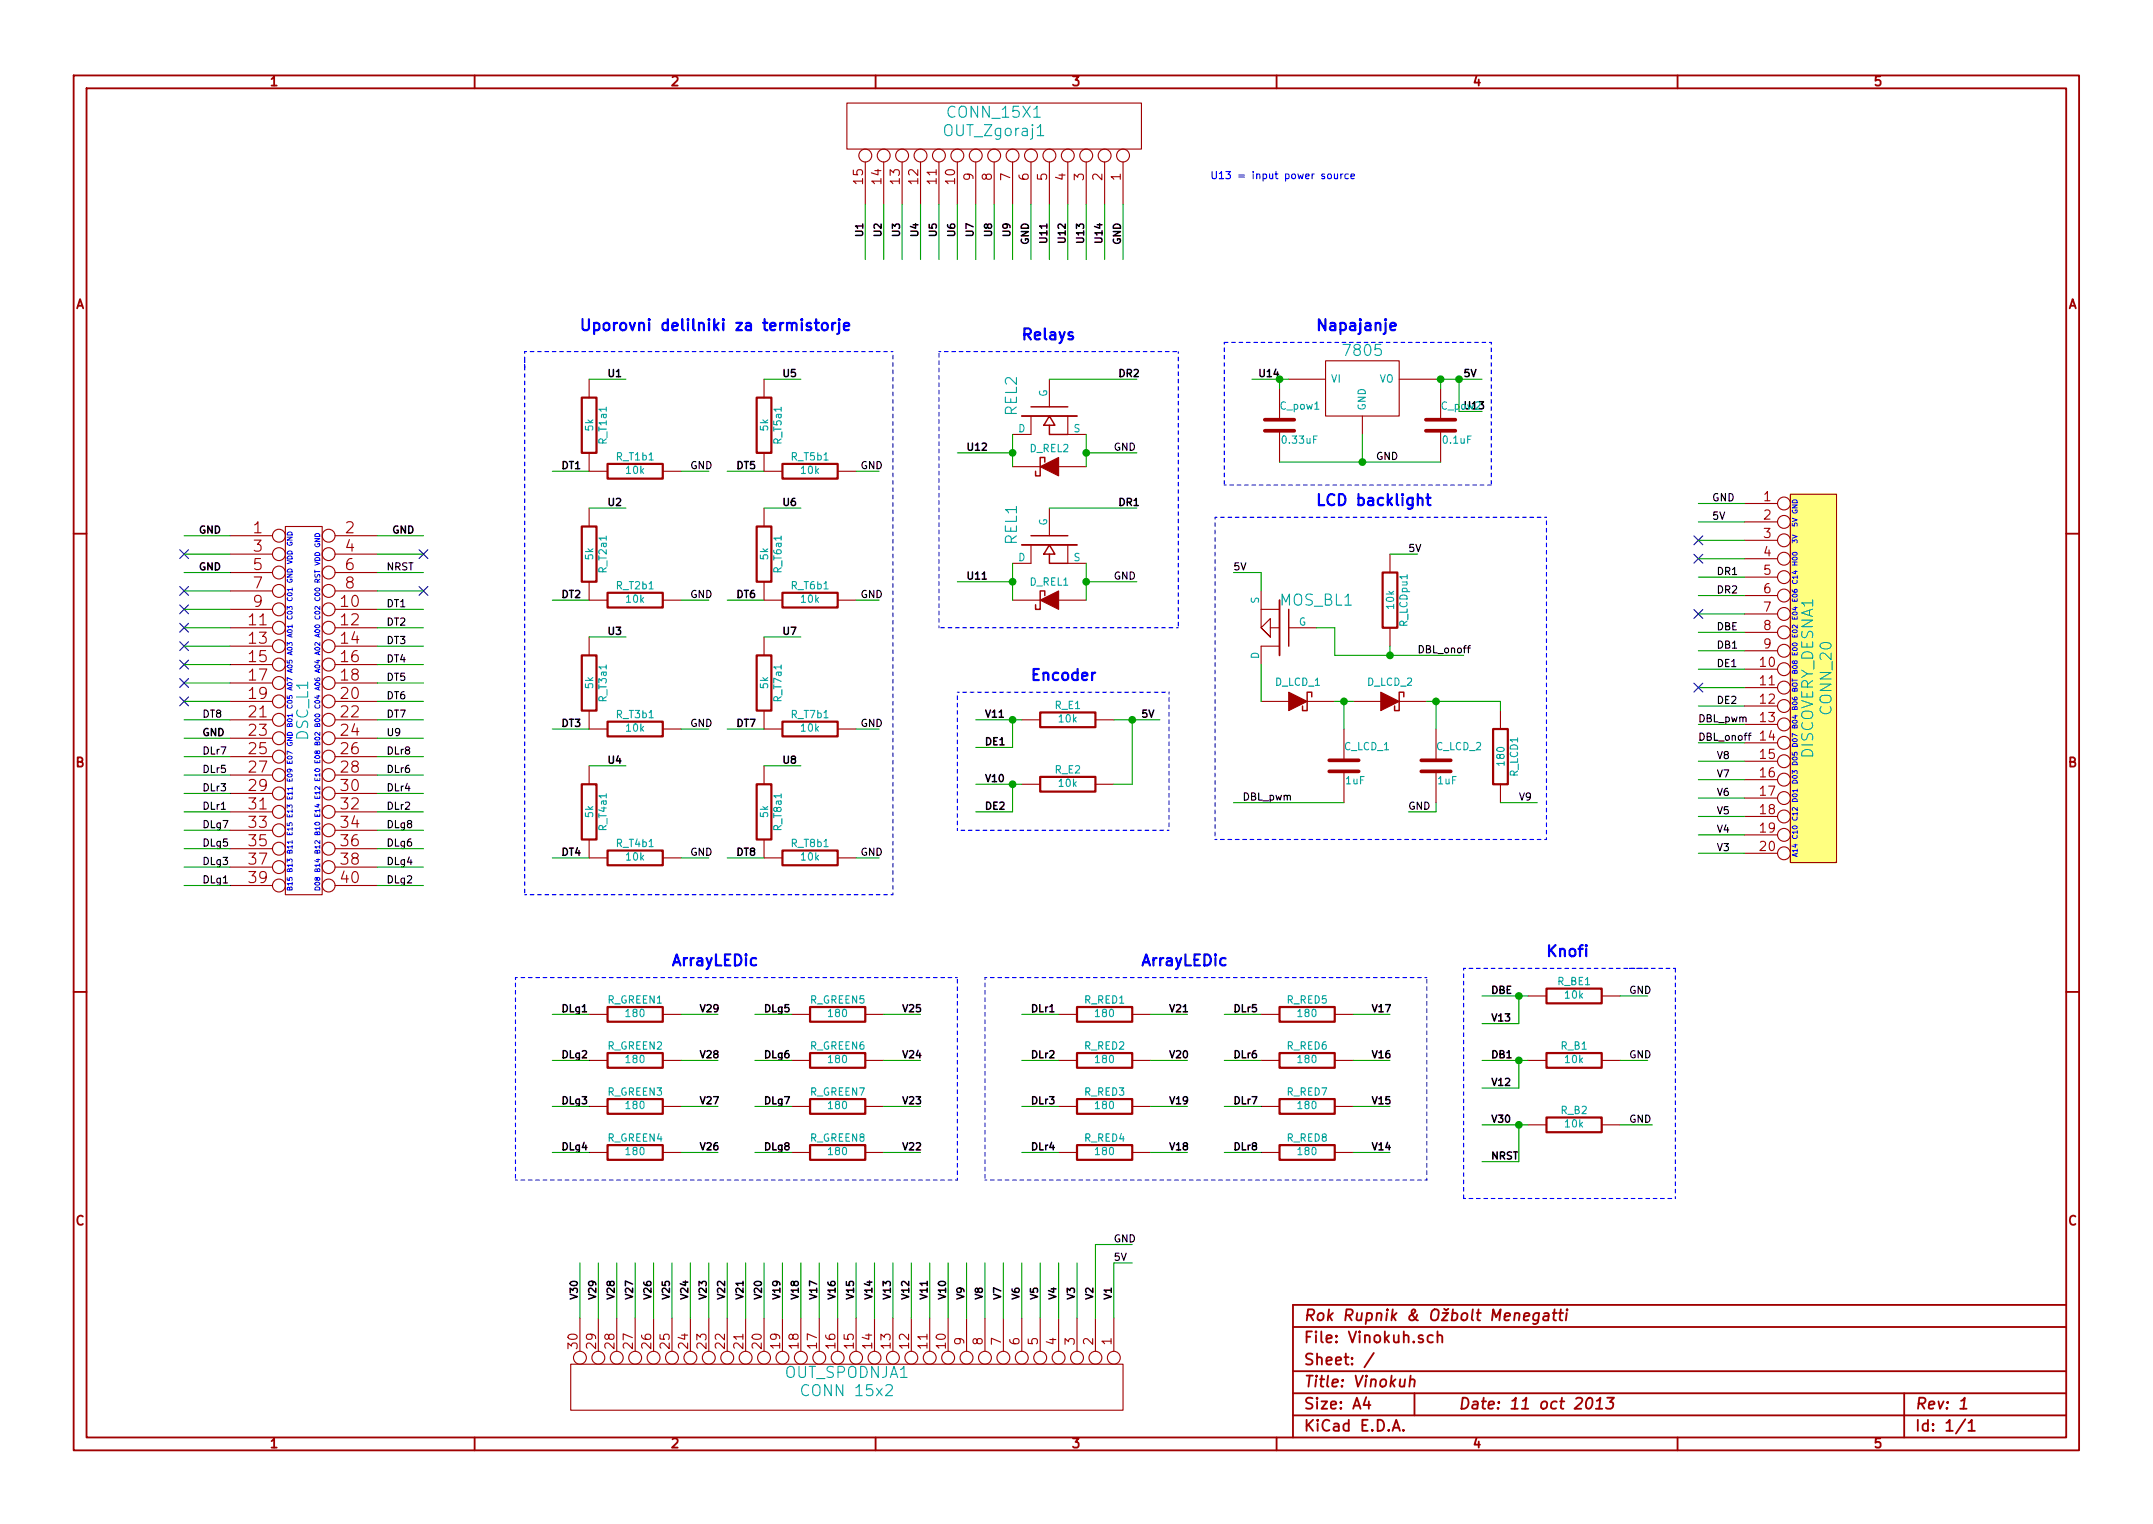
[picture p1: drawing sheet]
<svg xmlns="http://www.w3.org/2000/svg" width="297mm" height="210mm" viewBox="0 0 297 210" stroke-linecap="round" stroke-linejoin="round" font-family="sans-serif">
<g fill="none" stroke="#a00000" stroke-width=".25">
<path d="M10.2 10.4h276.6v189.7h-276.6zM11.9 12.2h273.2v186.1h-273.2zM65.5 10.4v1.8M120.8 10.4v1.8M176.1 10.4v1.8M231.4 10.4v1.8M141 57.4h7.6M10.2 73.6h1.7M141 75.2h7.6M285.1 73.6h1.7M176.5 82.8v7.6M10.2 136.8h1.7"/>
<path d="M285.1 136.8h1.7M65.5 198.3v1.8M120.8 198.3v1.8M176.1 198.3v1.8M178.4 183.1h106.7M178.4 189.2h106.7M178.4 195.3h106.7M178.4 192.2h106.7M188.5 192.8l-.4 1h1M188.8 193.3v1.1M189.5 186.7l-1.3 1.9M192.1 197.4l.5-1.5 .5 1.5"/>
<path d="M192.3 197h.7M193.2 190.3l-.1 .9a.45 .45 0 0 0 .6 0M193.6 197.3h.1l-.1 .1-.1-.1h.1v.1M193.9 190.3l-.2 1M194.5 190.4a.38 .38 0 0 1 .7 .1l-.1 .8M194.6 189.8l-.2 1.5M195.1 192.2v3.1M197.7 184.3a.48 .48 0 0 0-.7 0v.6a.48 .48 0 0 0 .7 .2M198.3 184.3a.38 .38 0 0 1 .7 .1v.8M198.3 183.7v1.5M209 181.3a.38 .38 0 0 1 .7 .1l-.2 .8M210.2 181.7l.8-.2-.1-.3-.1-.1-.4 .1-.2 .8 .2 .2 .4-.1"/>
<path d="M212.3 181.2a.51 .51 0 0 0-.7 .3v.5a.53 .53 0 0 0 .6 .1M212.3 181.1l-.1 1.3a.48 .48 0 0 1-.7 .2M213 181.2l.2-.1 .4 .1 .1 .2-.1 .8M213.7 181.5l-.5 .1a.35 .35 0 0 0-.3 .5l.2 .1 .5-.1M214.2 181.1h.6M214.5 180.6l-.2 1.4 .1 .1 .3 .1M215.1 181.1h.6M215.3 180.6l-.1 1.4v.1l.3 .1M216.2 181.1l-.2 1.1M216.2 180.6l-.1 .1 .1 .1 .1-.1-.1-.1v.2M219.1 192.9a.34 .34 0 0 1 .6 .2 .87 .87 0 0 1-.6 1.3l-.2-.1a1.13 1.13 0 0 1 .2-1.4zM220.2 194.4h.9"/>
<path d="M220.3 193.3l.5-.5-.2 1.6M221.7 192.8h1l-.6 .6a.38 .38 0 0 1 .5 .3l-.1 .4-.3 .3h-.4l-.2-.2M231.4 198.3v1.8M262.7 192.2v6.1M270.4 194.4h.9M270.6 193.3l.5-.5-.2 1.6M271.1 195.8l-1.3 2M271.6 196.3l.4-.4v1.5M271.6 197.4h.9M285.1 180h-106.7v18.3"/>
</g>
<g fill="none" stroke="#a00000" stroke-width=".3">
<path d="M80.3 54.9h2v7.6h-2zM104.4 54.9h2v7.6h-2zM80.3 72.6h2v7.7h-2zM83.8 64h7.6v2h-7.6zM104.4 72.6h2v7.7h-2zM107.9 64h7.7v2h-7.7zM190.8 79h2v7.6h-2zM80.3 90.4h2v7.6h-2zM83.8 81.8h7.6v2h-7.6zM83.8 99.6h7.6v2h-7.6zM104.4 90.4h2v7.6h-2zM107.9 81.8h7.7v2h-7.7z"/>
<path d="M107.9 99.6h7.7v2h-7.7zM143.5 98.3h7.6v2h-7.6zM80.3 108.2h2v7.6h-2zM83.8 117.3h7.6v2.1h-7.6zM104.4 108.2h2v7.6h-2zM107.9 117.3h7.7v2.1h-7.7zM143.5 107.2h7.6v2h-7.6zM206 100.6h2v7.6h-2zM83.8 138.9h7.6v2.1h-7.6zM111.8 138.9h7.6v2.1h-7.6zM148.6 138.9h7.6v2.1h-7.6zM176.5 138.9h7.6v2.1h-7.6z"/>
<path d="M213.4 136.4h7.6v2h-7.6zM83.8 158h7.6v2h-7.6zM83.8 151.6h7.6v2.1h-7.6zM83.8 145.3h7.6v2h-7.6zM111.8 158h7.6v2h-7.6zM111.8 145.3h7.6v2h-7.6zM111.8 151.6h7.6v2.1h-7.6zM148.6 158h7.6v2h-7.6zM148.6 151.6h7.6v2.1h-7.6zM148.6 145.3h7.6v2h-7.6zM176.5 158h7.6v2h-7.6zM176.5 145.3h7.6v2h-7.6z"/>
<path d="M176.5 151.6h7.6v2.1h-7.6zM213.4 145.3h7.6v2h-7.6zM213.4 154.2h7.6v2h-7.6z"/>
</g>
<g fill="none" stroke="#a00000" stroke-width=".15">
<path d="M116.8 14.2h40.7v6.4h-40.7zM119.4 22.3v5.9M121.9 22.3v5.9M124.5 22.3v5.9M127 22.3v5.9M129.5 22.3v5.9M132.1 22.3v5.9M134.6 22.3v5.9M137.2 22.3v5.9M139.7 22.3v5.9M142.2 22.3v5.9M144.8 22.3v5.9"/>
<path d="M147.3 22.3v5.9M149.9 22.3v5.9M152.4 22.3v5.9M154.9 22.3v5.9M81.3 52.3v2.6M105.4 52.3v2.6M142.2 57.4v2.5h-2.5M144.8 52.3v3.8M147.3 57.4v2.5h2.6M176.5 53.6v4.3M176.5 59.4v4.3M177.8 52.3h5.1"/>
<path d="M182.9 49.8h10.1v7.6h-10.1zM188 57.4v2.5M193 52.3h5.1M198.8 53.6v4.3M198.8 59.4v4.3M31.7 73.9h5.9M31.7 76.4h5.9M31.7 79h5.9M39.4 72.6h5v50.8h-5zM46.2 73.9h5.9M46.2 76.4h5.9M46.2 79h5.9"/>
<path d="M81.3 62.5v2.5h2.5M81.3 70.1v2.5M91.4 65h2.6M105.4 62.5v2.5h2.5M105.4 70.1v2.5M115.6 65h2.5M139.7 64.4h3.8M142.2 75.2v2.5h-2.5M144.8 70.1v3.8M146 64.4h3.9M147.3 75.2v2.5h2.6M191.8 76.4v2.6"/>
<path d="M240.7 69.5h4.5M240.7 72h4.5M240.7 74.5h4.5M240.7 77.1h4.5M240.7 79.6h4.5M247 68.2h6.4v50.8h-6.4zM31.7 81.5h5.9M31.7 84.1h5.9M31.7 96.8h5.9M31.7 86.6h5.9M31.7 99.3h5.9M31.7 89.1h5.9"/>
<path d="M31.7 91.7h5.9M31.7 94.2h5.9M46.2 81.5h5.9M46.2 84.1h5.9M46.2 96.8h5.9M46.2 86.6h5.9M46.2 99.3h5.9M46.2 89.1h5.9M46.2 91.7h5.9M46.2 94.2h5.9M81.3 80.3v2.5h2.5M81.3 87.9v2.5"/>
<path d="M81.3 98v2.6h2.5M91.4 82.8h2.6M105.4 80.3v2.5h2.5M105.4 98v2.6h2.5M105.4 87.9v2.5M115.6 82.8h2.5M139.7 82.8h3.8M141 99.3h2.5M146 82.8h3.9M151.1 99.3h2.6M174 84.1v2.5l1.3 1.3-1.3-1.3 1.3-1.3v2.6M174 84.1h2.5"/>
<path d="M174 96.8h3.8M174 81.5v2.6M175.3 86.6h1.2M176.5 89.1h-2.5v2.6M177.8 86.6h3.8M180.3 96.8h3.8M186.7 96.8h3.8M191.8 86.6v2.5M193 96.8h3.8M207 98v2.6M240.7 82.2h4.5M240.7 84.7h4.5"/>
<path d="M240.7 87.2h4.5M240.7 89.8h4.5M240.7 92.3h4.5M240.7 94.9h4.5M240.7 97.4h4.5M240.7 99.9h4.5M31.7 109.5h5.9M31.7 112h5.9M31.7 101.8h5.9M31.7 114.5h5.9M31.7 104.4h5.9M31.7 117.1h5.9"/>
<path d="M31.7 106.9h5.9M31.7 119.6h5.9M46.2 109.5h5.9M46.2 112h5.9M46.2 101.8h5.9M46.2 114.5h5.9M46.2 104.4h5.9M46.2 117.1h5.9M46.2 106.9h5.9M46.2 119.6h5.9M81.3 105.7v2.5M81.3 115.8v2.6h2.5"/>
<path d="M91.4 100.6h2.6M91.4 118.4h2.6M105.4 115.8v2.6h2.5M105.4 105.7v2.5M115.6 100.6h2.5M115.6 118.4h2.5M141 108.2h2.5M151.1 108.2h2.6M185.4 100.6v4.3M185.4 106.4v4.3M198.1 100.6v4.3M198.1 106.4v4.3"/>
<path d="M207 108.2v2.5M240.7 117.7h4.5M240.7 102.5h4.5M240.7 105h4.5M240.7 107.6h4.5M240.7 110.1h4.5M240.7 112.6h4.5M240.7 115.2h4.5M31.7 122.2h5.9M46.2 122.2h5.9M81.3 139.9h2.5M91.4 139.9h2.6"/>
<path d="M109.2 139.9h2.6M119.4 139.9h2.5M146 139.9h2.6M156.2 139.9h2.5M174 139.9h2.5M184.1 139.9h2.6M210.8 137.4h2.6M221 137.4h2.5M81.3 159h2.5M81.3 152.6h2.5M81.3 146.3h2.5M91.4 159h2.6"/>
<path d="M91.4 152.6h2.6M91.4 146.3h2.6M109.2 159h2.6M109.2 152.6h2.6M109.2 146.3h2.6M119.4 159h2.5M119.4 152.6h2.5M119.4 146.3h2.5M146 159h2.6M146 152.6h2.6M146 146.3h2.6M156.2 159h2.5"/>
<path d="M156.2 152.6h2.5M156.2 146.3h2.5M174 159h2.5M174 152.6h2.5M174 146.3h2.5M184.1 159h2.6M184.1 152.6h2.6M184.1 146.3h2.6M210.8 146.3h2.6M210.8 155.2h2.6M221 146.3h2.5M221 155.2h2.5"/>
<path d="M78.7 188.2h76.2v6.4h-76.2zM80 181.9v4.5M82.5 181.9v4.5M85.1 181.9v4.5M87.6 181.9v4.5M90.2 181.9v4.5M92.7 181.9v4.5M95.2 181.9v4.5M97.8 181.9v4.5M100.3 181.9v4.5M102.9 181.9v4.5M105.4 181.9v4.5"/>
<path d="M107.9 181.9v4.5M110.5 181.9v4.5M113 181.9v4.5M115.6 181.9v4.5M118.1 181.9v4.5M120.6 181.9v4.5M123.2 181.9v4.5M125.7 181.9v4.5M128.3 181.9v4.5M130.8 181.9v4.5M133.3 181.9v4.5M135.9 181.9v4.5"/>
<path d="M138.4 181.9v4.5M141 181.9v4.5M143.5 181.9v4.5M146 181.9v4.5M148.6 181.9v4.5M151.1 181.9v4.5M153.7 181.9v4.5"/>
<circle cx="119.4" cy="21.5" r=".89"/>
<circle cx="121.9" cy="21.5" r=".89"/>
<circle cx="124.5" cy="21.5" r=".89"/>
<circle cx="127" cy="21.5" r=".89"/>
<circle cx="129.5" cy="21.5" r=".89"/>
<circle cx="132.1" cy="21.5" r=".89"/>
<circle cx="134.6" cy="21.5" r=".89"/>
<circle cx="137.2" cy="21.5" r=".89"/>
<circle cx="139.7" cy="21.5" r=".89"/>
<circle cx="142.2" cy="21.5" r=".89"/>
<circle cx="144.8" cy="21.5" r=".89"/>
<circle cx="147.3" cy="21.5" r=".89"/>
<circle cx="149.9" cy="21.5" r=".89"/>
<circle cx="152.4" cy="21.5" r=".89"/>
<circle cx="154.9" cy="21.5" r=".89"/>
<circle cx="38.5" cy="79" r=".89"/>
<circle cx="38.5" cy="73.9" r=".89"/>
<circle cx="38.5" cy="76.4" r=".89"/>
<circle cx="45.3" cy="79" r=".89"/>
<circle cx="45.3" cy="73.9" r=".89"/>
<circle cx="45.3" cy="76.4" r=".89"/>
<circle cx="246.1" cy="72" r=".89"/>
<circle cx="246.1" cy="77.1" r=".89"/>
<circle cx="246.1" cy="79.6" r=".89"/>
<circle cx="246.1" cy="69.5" r=".89"/>
<circle cx="246.1" cy="74.5" r=".89"/>
<circle cx="38.5" cy="81.5" r=".89"/>
<circle cx="38.5" cy="84.1" r=".89"/>
<circle cx="38.5" cy="96.8" r=".89"/>
<circle cx="38.5" cy="86.6" r=".89"/>
<circle cx="38.5" cy="89.1" r=".89"/>
<circle cx="38.5" cy="94.2" r=".89"/>
<circle cx="38.5" cy="91.7" r=".89"/>
<circle cx="38.5" cy="99.3" r=".89"/>
<circle cx="45.3" cy="99.3" r=".89"/>
<circle cx="45.3" cy="94.2" r=".89"/>
<circle cx="45.3" cy="81.5" r=".89"/>
<circle cx="45.3" cy="91.7" r=".89"/>
<circle cx="45.3" cy="86.6" r=".89"/>
<circle cx="45.3" cy="89.1" r=".89"/>
<circle cx="45.3" cy="84.1" r=".89"/>
<circle cx="45.3" cy="96.8" r=".89"/>
<circle cx="246.1" cy="84.7" r=".89"/>
<circle cx="246.1" cy="89.8" r=".89"/>
<circle cx="246.1" cy="92.3" r=".89"/>
<circle cx="246.1" cy="99.9" r=".89"/>
<circle cx="246.1" cy="94.9" r=".89"/>
<circle cx="246.1" cy="97.4" r=".89"/>
<circle cx="246.1" cy="87.2" r=".89"/>
<circle cx="246.1" cy="82.2" r=".89"/>
<circle cx="38.5" cy="117.1" r=".89"/>
<circle cx="38.5" cy="109.5" r=".89"/>
<circle cx="38.5" cy="112" r=".89"/>
<circle cx="38.5" cy="101.8" r=".89"/>
<circle cx="38.5" cy="104.4" r=".89"/>
<circle cx="38.5" cy="106.9" r=".89"/>
<circle cx="38.5" cy="114.5" r=".89"/>
<circle cx="38.5" cy="119.6" r=".89"/>
<circle cx="45.3" cy="106.9" r=".89"/>
<circle cx="45.3" cy="109.5" r=".89"/>
<circle cx="45.3" cy="117.1" r=".89"/>
<circle cx="45.3" cy="104.4" r=".89"/>
<circle cx="45.3" cy="112" r=".89"/>
<circle cx="45.3" cy="114.5" r=".89"/>
<circle cx="45.3" cy="119.6" r=".89"/>
<circle cx="45.3" cy="101.8" r=".89"/>
<circle cx="246.1" cy="107.6" r=".89"/>
<circle cx="246.1" cy="117.7" r=".89"/>
<circle cx="246.1" cy="115.2" r=".89"/>
<circle cx="246.1" cy="105" r=".89"/>
<circle cx="246.1" cy="110.1" r=".89"/>
<circle cx="246.1" cy="102.5" r=".89"/>
<circle cx="246.1" cy="112.6" r=".89"/>
<circle cx="38.5" cy="122.2" r=".89"/>
<circle cx="45.3" cy="122.2" r=".89"/>
<circle cx="80" cy="187.3" r=".89"/>
<circle cx="82.5" cy="187.3" r=".89"/>
<circle cx="85.1" cy="187.3" r=".89"/>
<circle cx="87.6" cy="187.3" r=".89"/>
<circle cx="90.2" cy="187.3" r=".89"/>
<circle cx="92.7" cy="187.3" r=".89"/>
<circle cx="95.2" cy="187.3" r=".89"/>
<circle cx="97.8" cy="187.3" r=".89"/>
<circle cx="100.3" cy="187.3" r=".89"/>
<circle cx="102.9" cy="187.3" r=".89"/>
<circle cx="105.4" cy="187.3" r=".89"/>
<circle cx="107.9" cy="187.3" r=".89"/>
<circle cx="110.5" cy="187.3" r=".89"/>
<circle cx="113" cy="187.3" r=".89"/>
<circle cx="115.6" cy="187.3" r=".89"/>
<circle cx="118.1" cy="187.3" r=".89"/>
<circle cx="120.6" cy="187.3" r=".89"/>
<circle cx="123.2" cy="187.3" r=".89"/>
<circle cx="125.7" cy="187.3" r=".89"/>
<circle cx="128.3" cy="187.3" r=".89"/>
<circle cx="130.8" cy="187.3" r=".89"/>
<circle cx="133.3" cy="187.3" r=".89"/>
<circle cx="135.9" cy="187.3" r=".89"/>
<circle cx="138.4" cy="187.3" r=".89"/>
<circle cx="141" cy="187.3" r=".89"/>
<circle cx="143.5" cy="187.3" r=".89"/>
<circle cx="146" cy="187.3" r=".89"/>
<circle cx="148.6" cy="187.3" r=".89"/>
<circle cx="151.1" cy="187.3" r=".89"/>
<circle cx="153.7" cy="187.3" r=".89"/>
</g>
<g fill="#a00000" stroke="#a00000" stroke-width=".15">
<path d="M143.5 82.8l2.5-1.3v2.6z"/>
<path d="M143.5 64.4l2.5-1.3v2.6z"/>
<path d="M177.8 95.5l2.5 1.3-2.5 1.2z"/>
<path d="M190.5 95.5l2.5 1.3-2.5 1.2z"/>
</g>
<path d="M142.2 56.1h5.1M144.8 58.7v1.2h2.5M144.8 57.4l.7 1.3h-1.5zM142.2 73.9h5.1M144.1 63.7v-.6h-.6v2.6h-.6v-.7M144.8 76.4v1.3h2.5M144.8 75.2l.7 1.2h-1.5zM144.1 82.2v-.7h-.6v2.6h-.6v-.7M177.8 84.1v5M181 96.1v-.6h-.7v2.5h-.6v-.6M193.7 96.1v-.6h-.7v2.5h-.6v-.6" fill="none" stroke="#a00000" stroke-width=".2"/>
<path d="M112.4 44.5h.6M112.6 44v1.4l.1 .1 .3 .1M113.5 44.7a.42 .42 0 0 1 .4-.2 .42 .42 0 0 1 .3 .4v.4a.43 .43 0 0 1-.4 .3 .43 .43 0 0 1-.4-.3zM114.8 44.5v1.1M115.3 44.5l-.3 .1-.2 .3M115.8 44.5v1.4l-.3 .2M115.8 44l-.1 .1 .1 .1v-.1v-.1v.2M116.4 45.1l.8-.2-.1-.3-.4-.1-.3 .3 .1 .7 .2 .1 .4-.1M191.8 45.1l.8-.2-.1-.3-.5-.1-.2 .3 .1 .7 .1 .1 .5-.1M196.8 68.7h.6M197 68.2v1.3l.1 .1 .3 .1" fill="none" stroke="#00f" stroke-width=".3"/>
<g fill="none" stroke="#0000c0" stroke-width=".15">
<path d="M24.8 75.8l1.2 1.3M26 75.8l-1.2 1.3M57.8 75.8l1.2 1.3M59 75.8l-1.2 1.3M233.7 76.5l1.2 1.2M233.7 73.9l1.2 1.3M234.9 76.5l-1.2 1.2M234.9 73.9l-1.2 1.3M24.8 80.9l1.2 1.2M24.8 83.5l1.2 1.2M24.8 86l1.2 1.2M24.8 88.5l1.2 1.3"/>
<path d="M24.8 91.1l1.2 1.2M24.8 93.6l1.2 1.2M24.8 96.2l1.2 1.2M26 80.9l-1.2 1.2M26 83.5l-1.2 1.2M26 86l-1.2 1.2M26 88.5l-1.2 1.3M26 91.1l-1.2 1.2M26 93.6l-1.2 1.2M26 96.2l-1.2 1.2M57.8 80.9l1.2 1.2M59 80.9l-1.2 1.2"/>
<path d="M233.7 84.1l1.2 1.2M233.7 94.3l1.2 1.2M234.9 84.1l-1.2 1.2M234.9 94.3l-1.2 1.2"/>
</g>
<path d="M174.5 59.4h4.1M174.5 57.9h4.1M196.7 59.4h4.1M196.7 57.9h4.1M183.4 106.4h4.1M183.4 104.9h4.1M196.1 106.4h4.1M196.1 104.9h4.1" fill="none" stroke="#a00000" stroke-width=".51"/>
<g fill="none" stroke="#00f" stroke-width=".14">
<path d="M39.6 79.2h.7l-.7 .4h.7M39.6 77.3l.7 .2-.7 .3M39.6 74.1h.7l-.7 .4h.7M39.7 79.9a.31 .31 0 0 0 .3 .4 .31 .31 0 0 0 .3-.4h-.3v.1M39.7 78.6a.36 .36 0 0 1 .4-.1 .36 .36 0 0 1 .2 .4h-.7zM39.7 76.8a.36 .36 0 0 1 .4-.1 .36 .36 0 0 1 .2 .4h-.7zM39.7 76.1a.36 .36 0 0 1 .4-.1 .36 .36 0 0 1 .2 .4h-.7zM39.7 74.8a.31 .31 0 0 0 .3 .4 .31 .31 0 0 0 .3-.4h-.3v.1M39.7 73.5a.36 .36 0 0 1 .4-.1 .36 .36 0 0 1 .2 .4h-.7zM43.4 77.5l.7 .2-.7 .3M43.4 74.3h.7l-.7 .4h.7M43.4 78.7v.3"/>
<path d="M43.4 78.9h.7M43.5 79.2l-.1 .3 .1 .1a.3 .3 0 0 0 .4-.3h.2v.3M43.5 77a.36 .36 0 0 1 .4-.1 .36 .36 0 0 1 .2 .4h-.7zM43.5 76.3a.36 .36 0 0 1 .4-.1 .36 .36 0 0 1 .2 .4h-.7zM43.5 75a.31 .31 0 0 0 .3 .4 .31 .31 0 0 0 .3-.4h-.3v.1M43.5 73.7a.35 .35 0 0 1 .5-.1 .35 .35 0 0 1 .1 .4h-.7zM44.1 79.9l-.3 .2M39.7 81.9a.32 .32 0 0 1 .4-.1 .32 .32 0 0 1 .2 .3 .32 .32 0 0 1-.4 .1 .32 .32 0 0 1-.2-.3zM40.3 81.3h-.7l.2 .2M40.3 81.1v.4M43.5 81.9a.32 .32 0 0 1 .4-.1 .32 .32 0 0 1 .2 .3 .32 .32 0 0 1-.4 .1 .32 .32 0 0 1-.2-.3zM43.5 81.2a.32 .32 0 0 1 .4-.1 .32 .32 0 0 1 .2 .4 .32 .32 0 0 1-.4 .1 .32 .32 0 0 1-.2-.4z"/>
<path d="M43.5 82.4a.31 .31 0 0 0 .3 .5 .31 .31 0 0 0 .3-.5M43.8 80.3l-.1-.4h-.2l-.1 .4h.7M247.3 114a.32 .32 0 0 1 .4-.1 .32 .32 0 0 1 .2 .4 .32 .32 0 0 1-.4 .1 .32 .32 0 0 1-.2-.4zM247.3 110.3a.36 .36 0 0 1 .4-.1 .36 .36 0 0 1 .3 .4h-.7zM247.3 109.6a.32 .32 0 0 1 .4-.1 .32 .32 0 0 1 .2 .3 .32 .32 0 0 1-.4 .2 .32 .32 0 0 1-.2-.4zM247.3 115.3a.31 .31 0 0 0 .3 .4 .31 .31 0 0 0 .3-.4M247.3 112.7a.31 .31 0 0 0 .3 .5 .31 .31 0 0 0 .3-.5M247.5 116.6h.5M247.7 116.5v.4l-.5-.2M247.8 117.8v.3M248 117.7l-.7 .3 .7 .2M248 117.3h-.7l.2 .2"/>
<path d="M248 114.8h-.7l.2 .2M248 112.3h-.7l.2 .2M248 111.4v.4l-.5-.4-.2 .2v.2M248 109.1h-.7l.2 .2M248 108.9v.4M248 112.1v.4M248 114.6v.4M248 117.1v.4"/>
</g>
<path d="M202.5 89.4h.3M202.8 89.1l-.2 .1v.9M241.2 101.5h.4M241.6 101.1l-.3 .2v.8" fill="none" stroke="#000" stroke-width=".15"/>
<path d="M247 68.2h6.4v50.8h-6.4z" fill="#ffff80" stroke="#ffff80" stroke-width=".25"/>
<path d="M183.3 24h.2l.1 .1v.5l-.1 .1-.3-.1v-.4zM184.1 24v.6h.4M184.5 24v.7M185 24v.7M185.3 24l-.3 .2M186 24h-.2l-.3 .2 .1 .4h.4M186.4 24.3h.5l-.1-.3h-.3l-.1 .1v.5h.4" fill="none" stroke="#00f" stroke-width=".15"/>
<path d="M143.1 18.7h.9" fill="none" stroke="#00a0a0" stroke-width=".15"/>
<g fill="none" stroke="#00a000" stroke-width=".15">
<path d="M119.4 28.2v7.6M121.9 28.2v7.6M124.5 28.2v7.6M127 28.2v7.6M129.5 28.2v7.6M132.1 28.2v7.6M134.6 28.2v7.6M137.2 28.2v7.6M139.7 28.2v7.6M142.2 28.2v7.6M144.8 28.2v7.6M147.3 28.2v7.6"/>
<path d="M149.9 28.2v7.6M152.4 28.2v7.6M154.9 28.2v7.6M81.3 52.3h5.1M105.4 52.3h5.1M139.7 59.9v4.5M144.8 52.3h12M149.9 59.9v4.5M172.7 52.3h5.1M176.5 52.3v1.3M188 59.9v3.8M198.1 52.3h6.4"/>
<path d="M198.8 52.3v1.3M201.3 52.3v4.5h3.2M25.4 79h6.3M25.4 73.9h6.3M25.4 76.4h6.3M52.1 79h6.3M52.1 73.9h6.3M52.1 76.4h6.3M76.2 65h5.1M81.3 70.1h5.1M94 65h3.8M100.3 65h5.1"/>
<path d="M105.4 70.1h5.1M118.1 65h3.2M132.1 62.5h7.6M139.7 77.7v5.1M144.8 70.1h12M149.9 77.7v5.1M149.9 62.5h6.9M170.2 79h3.8v2.5M176.5 63.7h22.3M191.8 76.4h3.8M234.3 72h6.4M234.3 74.5h6.4"/>
<path d="M234.3 77.1h6.4M234.3 79.6h6.4M234.3 69.5h6.4M25.4 81.5h6.3M25.4 84.1h6.3M25.4 86.6h6.3M25.4 89.1h6.3M25.4 91.7h6.3M25.4 94.2h6.3M25.4 96.8h6.3M25.4 99.3h6.3M52.1 81.5h6.3"/>
<path d="M52.1 84.1h6.3M52.1 86.6h6.3M52.1 89.1h6.3M52.1 91.7h6.3M52.1 94.2h6.3M52.1 96.8h6.3M52.1 99.3h6.3M76.2 82.8h5.1M81.3 87.9h5.1M94 82.8h3.8M100.3 82.8h5.1M105.4 87.9h5.1"/>
<path d="M118.1 82.8h3.2M132.1 80.3h7.6M134.6 99.3h6.4M139.7 99.3v3.8h-5.1M149.9 80.3h6.9M153.7 99.3h6.3M156.2 99.3v8.9h-2.5M174 91.7v5.1M181.6 86.6h2.5v3.8h17.8M184.1 96.8h2.6M185.4 96.8v3.8M191.8 89.1v1.3"/>
<path d="M196.8 96.8h10.2v1.2M198.1 96.8v3.8M234.3 82.2h6.4M234.3 84.7h6.4M234.3 87.2h6.4M234.3 89.8h6.4M234.3 92.3h6.4M234.3 97.4h6.4M234.3 99.9h6.4M234.3 94.9h6.4M25.4 101.8h6.3M25.4 104.4h6.3"/>
<path d="M25.4 106.9h6.3M25.4 109.5h6.3M25.4 112h6.3M25.4 114.5h6.3M25.4 117.1h6.3M25.4 119.6h6.3M52.1 101.8h6.3M52.1 104.4h6.3M52.1 106.9h6.3M52.1 109.5h6.3M52.1 112h6.3M52.1 114.5h6.3"/>
<path d="M52.1 117.1h6.3M52.1 119.6h6.3M76.2 100.6h5.1M76.2 118.4h5.1M81.3 105.7h5.1M94 100.6h3.8M94 118.4h3.8M100.3 100.6h5.1M100.3 118.4h5.1M105.4 105.7h5.1M118.1 100.6h3.2M118.1 118.4h3.2"/>
<path d="M134.6 108.2h6.4M139.7 108.2v3.8h-5.1M170.2 110.7h15.2M198.1 110.7v1.3h-3.8M207 110.7h5.1M234.3 102.5h6.4M234.3 105h6.4M234.3 107.6h6.4M234.3 110.1h6.4M234.3 112.6h6.4M234.3 115.2h6.4M234.3 117.7h6.4"/>
<path d="M25.4 122.2h6.3M52.1 122.2h6.3M76.2 139.9h5.1M94 139.9h5.1M104.1 139.9h5.1M121.9 139.9h5.1M141 139.9h5M158.7 139.9h5.1M168.9 139.9h5.1M186.7 139.9h5.1M204.5 137.4h6.3M209.5 137.4v3.8h-5"/>
<path d="M223.5 137.4h3.8M76.2 146.3h5.1M76.2 152.6h5.1M76.2 159h5.1M94 146.3h5.1M94 152.6h5.1M94 159h5.1M104.1 146.3h5.1M104.1 152.6h5.1M104.1 159h5.1M121.9 146.3h5.1M121.9 152.6h5.1"/>
<path d="M121.9 159h5.1M141 146.3h5M141 152.6h5M141 159h5M158.7 146.3h5.1M158.7 152.6h5.1M158.7 159h5.1M168.9 146.3h5.1M168.9 152.6h5.1M168.9 159h5.1M186.7 146.3h5.1M186.7 152.6h5.1"/>
<path d="M186.7 159h5.1M204.5 146.3h6.3M204.5 155.2h6.3M209.5 146.3v3.8h-5M209.5 155.2v5.1h-5M223.5 146.3h3.8M223.5 155.2h4.5M80 174.2v7.7M82.5 174.2v7.7M85.1 174.2v7.7M87.6 174.2v7.7M90.2 174.2v7.7"/>
<path d="M92.7 174.2v7.7M95.2 174.2v7.7M97.8 174.2v7.7M100.3 174.2v7.7M102.9 174.2v7.7M105.4 174.2v7.7M107.9 174.2v7.7M110.5 174.2v7.7M113 174.2v7.7M115.6 174.2v7.7M118.1 174.2v7.7M120.6 174.2v7.7"/>
<path d="M123.2 174.2v7.7M125.7 174.2v7.7M128.3 174.2v7.7M130.8 174.2v7.7M133.3 174.2v7.7M135.9 174.2v7.7M138.4 174.2v7.7M141 174.2v7.7M143.5 174.2v7.7M146 174.2v7.7M148.6 174.2v7.7M156.2 174.2h-2.5v7.7"/>
<path d="M156.2 171.7h-5.1v10.2"/>
</g>
<g fill="none" stroke="#00f" stroke-width=".15" stroke-dasharray=".5" stroke-dashoffset=".3">
<path d="M72.4 49.8v73.6M72.4 48.5v2.5M123.2 48.5h-50.8M129.5 48.5h33.1M162.6 48.5v38.1M168.9 47.2v19.7M205.7 47.2v19.7M205.7 47.2h-36.8M167.6 71.4v44.4M168.9 66.9h36.8M213.4 71.4h-45.8M129.5 86.6v-38.1"/>
<path d="M132.1 95.5h29.2M161.3 95.5v19M162.6 86.6h-33.1M132.1 114.5v-19M161.3 114.5h-29.2M167.6 115.8h45.8M213.4 115.8v-44.4M71.1 134.9h61M71.1 134.9v27.9M72.4 123.4h50.8M123.2 123.4v-74.9M135.9 134.9h60.9"/>
<path d="M135.9 134.9v27.9M201.9 133.6h25.4M201.9 133.6v31.7M231.1 133.6h-6.3M71.1 162.8h61M132.1 162.8v-27.9M135.9 162.8h60.9M196.8 162.8v-27.9M201.9 165.3h29.2M231.1 165.3v-31.7"/>
</g>
<g fill="#00a000" stroke="#00a000" stroke-width=".25">
<circle cx="209.5" cy="137.4" r=".41"/>
<circle cx="209.5" cy="146.3" r=".41"/>
<circle cx="209.5" cy="155.2" r=".41"/>
<circle cx="139.7" cy="99.3" r=".41"/>
<circle cx="139.7" cy="108.2" r=".41"/>
<circle cx="156.2" cy="99.3" r=".41"/>
<circle cx="198.1" cy="96.8" r=".41"/>
<circle cx="139.7" cy="62.5" r=".41"/>
<circle cx="149.9" cy="62.5" r=".41"/>
<circle cx="149.9" cy="80.3" r=".41"/>
<circle cx="139.7" cy="80.3" r=".41"/>
<circle cx="191.8" cy="90.4" r=".41"/>
<circle cx="185.4" cy="96.8" r=".41"/>
<circle cx="201.3" cy="52.3" r=".41"/>
<circle cx="176.5" cy="52.3" r=".41"/>
<circle cx="198.8" cy="52.3" r=".41"/>
<circle cx="188" cy="63.7" r=".41"/>
</g>
<g font-size="2.1" fill="#00a0a0">
<text x="130.9" y="16.3">CONN_15X1</text>
<text x="130.5" y="18.9">OUT_Zgoraj1</text>
<text x="185.6" y="49.2">7805</text>
<text x="140.4" y="57.3" transform="rotate(-90 140.4 57.3)">REL2</text>
<text x="140.4" y="75.1" transform="rotate(-90 140.4 75.1)">REL1</text>
<text x="176.6" y="83.6">MOS_BL1</text>
<text x="252.8" y="98.4" transform="rotate(-90 252.8 98.4)">CONN_20</text>
<text x="250.2" y="104.7" transform="rotate(-90 250.2 104.7)">DISCOVERY_DESNA1</text>
<text x="108.3" y="190.2">OUT_SPODNJA1</text>
<text x="111.1" y="192.7">CONN 15x2</text>
</g>
<g font-size="2.1" fill="#00f">
<text x="80" y="45.7">Uporovni delilniki za termistorje</text>
<text x="141" y="47">Relays</text>
<text x="181.6" y="45.7">Napajanje</text>
<text x="181.6" y="69.8">LCD backlight</text>
<text x="142.2" y="94">Encoder</text>
<text x="42.6" y="102.1" transform="rotate(-90 42.6 102.1)">DSC_L1</text>
<text x="92.7" y="133.3">ArrayLEDic</text>
<text x="157.5" y="133.3">ArrayLEDic</text>
<text x="213.4" y="132.1">Knofi</text>
</g>
<g font-size="2.1" fill="#a00000">
<text x="35" y="73.7">1</text>
<text x="35" y="76.2">3</text>
<text x="47.7" y="73.7">2</text>
<text x="47.7" y="76.2">4</text>
<text x="35" y="78.7">5</text>
<text x="35" y="81.3">7</text>
<text x="35" y="83.8">9</text>
<text x="47.1" y="83.8">10</text>
<text x="47.7" y="78.7">6</text>
<text x="47.7" y="81.3">8</text>
<text x="34.4" y="86.4">11</text>
<text x="34.4" y="88.9">13</text>
<text x="47.1" y="86.4">12</text>
<text x="47.1" y="88.9">14</text>
<text x="34.4" y="91.4">15</text>
<text x="34.4" y="94">17</text>
<text x="47.1" y="91.4">16</text>
<text x="47.1" y="94">18</text>
<text x="34.4" y="99.1">21</text>
<text x="34.4" y="101.6">23</text>
<text x="34.4" y="96.5">19</text>
<text x="47.1" y="96.5">20</text>
<text x="47.1" y="99.1">22</text>
<text x="47.1" y="101.6">24</text>
<text x="34.4" y="104.1">25</text>
<text x="34.4" y="106.7">27</text>
<text x="47.1" y="104.1">26</text>
<text x="47.1" y="106.7">28</text>
<text x="34.4" y="111.8">31</text>
<text x="34.4" y="109.2">29</text>
<text x="47.1" y="109.2">30</text>
<text x="47.1" y="111.8">32</text>
<text x="34.4" y="114.3">33</text>
<text x="34.4" y="116.8">35</text>
<text x="34.4" y="119.4">37</text>
<text x="47.1" y="114.3">34</text>
<text x="47.1" y="116.8">36</text>
<text x="47.1" y="119.4">38</text>
<text x="34.4" y="121.9">39</text>
<text x="47.1" y="121.9">40</text>
<text x="179.9" y="185.4">File: Vinokuh.sch</text>
<text x="179.9" y="182.3">Rok Rupnik &amp; Obolt Menegatti</text>
<text x="179.9" y="191.5">Title: Vinokuh</text>
<text x="179.9" y="188.4">Sheet: /</text>
<text x="179.9" y="197.6">KiCad E.D.A.</text>
<text x="179.9" y="194.5">Size: A4</text>
<text x="201.2" y="194.5">Date: 11 oct 2013</text>
<text x="264.2" y="194.5">Rev: 1</text>
<text x="264.2" y="197.6">Id: 1/1</text>
</g>
<g font-size="1.8" fill="#a00000">
<text x="37.3" y="11.9">1</text>
<text x="92.7" y="11.9">2</text>
<text x="148" y="11.9">3</text>
<text x="203.3" y="11.9">4</text>
<text x="258.6" y="11.9">5</text>
<text x="119.1" y="25.3" transform="rotate(-90 119.1 25.3)">15</text>
<text x="121.7" y="25.3" transform="rotate(-90 121.7 25.3)">14</text>
<text x="124.2" y="25.3" transform="rotate(-90 124.2 25.3)">13</text>
<text x="126.7" y="25.3" transform="rotate(-90 126.7 25.3)">12</text>
<text x="129.3" y="25.3" transform="rotate(-90 129.3 25.3)">11</text>
<text x="131.8" y="25.3" transform="rotate(-90 131.8 25.3)">10</text>
<text x="134.4" y="24.9" transform="rotate(-90 134.4 24.9)">9</text>
<text x="136.9" y="24.9" transform="rotate(-90 136.9 24.9)">8</text>
<text x="139.4" y="24.9" transform="rotate(-90 139.4 24.9)">7</text>
<text x="142" y="24.9" transform="rotate(-90 142 24.9)">6</text>
<text x="144.5" y="24.9" transform="rotate(-90 144.5 24.9)">5</text>
<text x="147.1" y="24.9" transform="rotate(-90 147.1 24.9)">4</text>
<text x="149.6" y="24.9" transform="rotate(-90 149.6 24.9)">3</text>
<text x="152.1" y="24.9" transform="rotate(-90 152.1 24.9)">2</text>
<text x="154.7" y="24.9" transform="rotate(-90 154.7 24.9)">1</text>
<text x="10.4" y="42.7">A</text>
<text x="285.3" y="42.7">A</text>
<text x="243.4" y="69.2">1</text>
<text x="243.4" y="71.7">2</text>
<text x="243.4" y="74.3">3</text>
<text x="243.4" y="76.8">4</text>
<text x="243.4" y="79.4">5</text>
<text x="243.4" y="81.9">6</text>
<text x="243.4" y="84.4">7</text>
<text x="243.4" y="87">8</text>
<text x="243.4" y="89.5">9</text>
<text x="242.9" y="92.1">10</text>
<text x="242.9" y="94.6">11</text>
<text x="242.9" y="97.1">12</text>
<text x="242.9" y="99.7">13</text>
<text x="10.4" y="105.9">B</text>
<text x="242.9" y="102.2">14</text>
<text x="242.9" y="104.8">15</text>
<text x="242.9" y="107.3">16</text>
<text x="285.3" y="105.9">B</text>
<text x="242.9" y="109.8">17</text>
<text x="242.9" y="112.4">18</text>
<text x="242.9" y="117.5">20</text>
<text x="242.9" y="114.9">19</text>
<text x="10.4" y="169.1">C</text>
<text x="285.3" y="169.1">C</text>
<text x="79.8" y="186" transform="rotate(-90 79.8 186)">30</text>
<text x="82.3" y="186" transform="rotate(-90 82.3 186)">29</text>
<text x="84.8" y="186" transform="rotate(-90 84.8 186)">28</text>
<text x="87.4" y="186" transform="rotate(-90 87.4 186)">27</text>
<text x="89.9" y="186" transform="rotate(-90 89.9 186)">26</text>
<text x="92.5" y="186" transform="rotate(-90 92.5 186)">25</text>
<text x="95" y="186" transform="rotate(-90 95 186)">24</text>
<text x="97.5" y="186" transform="rotate(-90 97.5 186)">23</text>
<text x="100.1" y="186" transform="rotate(-90 100.1 186)">22</text>
<text x="102.6" y="186" transform="rotate(-90 102.6 186)">21</text>
<text x="105.2" y="186" transform="rotate(-90 105.2 186)">20</text>
<text x="107.7" y="186" transform="rotate(-90 107.7 186)">19</text>
<text x="110.2" y="186" transform="rotate(-90 110.2 186)">18</text>
<text x="112.8" y="186" transform="rotate(-90 112.8 186)">17</text>
<text x="115.3" y="186" transform="rotate(-90 115.3 186)">16</text>
<text x="117.9" y="186" transform="rotate(-90 117.9 186)">15</text>
<text x="120.4" y="186" transform="rotate(-90 120.4 186)">14</text>
<text x="122.9" y="186" transform="rotate(-90 122.9 186)">13</text>
<text x="125.5" y="186" transform="rotate(-90 125.5 186)">12</text>
<text x="128" y="186" transform="rotate(-90 128 186)">11</text>
<text x="130.6" y="186" transform="rotate(-90 130.6 186)">10</text>
<text x="133.1" y="185.5" transform="rotate(-90 133.1 185.5)">9</text>
<text x="135.6" y="185.5" transform="rotate(-90 135.6 185.5)">8</text>
<text x="138.2" y="185.5" transform="rotate(-90 138.2 185.5)">7</text>
<text x="140.7" y="185.5" transform="rotate(-90 140.7 185.5)">6</text>
<text x="143.3" y="185.5" transform="rotate(-90 143.3 185.5)">5</text>
<text x="145.8" y="185.5" transform="rotate(-90 145.8 185.5)">4</text>
<text x="148.3" y="185.5" transform="rotate(-90 148.3 185.5)">3</text>
<text x="150.9" y="185.5" transform="rotate(-90 150.9 185.5)">2</text>
<text x="153.4" y="185.5" transform="rotate(-90 153.4 185.5)">1</text>
<text x="37.3" y="199.8">1</text>
<text x="92.7" y="199.8">2</text>
<text x="148" y="199.8">3</text>
<text x="203.3" y="199.8">4</text>
<text x="258.6" y="199.8">5</text>
</g>
<text font-size="1.4" fill="#00f" x="167" y="24.8">U13 = input power source</text>
<g font-size="1.4">
<text x="119.1" y="32.5" transform="rotate(-90 119.1 32.5)">U1</text>
<text x="121.7" y="32.5" transform="rotate(-90 121.7 32.5)">U2</text>
<text x="124.2" y="32.5" transform="rotate(-90 124.2 32.5)">U3</text>
<text x="126.7" y="32.5" transform="rotate(-90 126.7 32.5)">U4</text>
<text x="129.3" y="32.5" transform="rotate(-90 129.3 32.5)">U5</text>
<text x="131.8" y="32.5" transform="rotate(-90 131.8 32.5)">U6</text>
<text x="134.4" y="32.5" transform="rotate(-90 134.4 32.5)">U7</text>
<text x="136.9" y="32.5" transform="rotate(-90 136.9 32.5)">U8</text>
<text x="139.4" y="32.5" transform="rotate(-90 139.4 32.5)">U9</text>
<text x="142" y="33.8" transform="rotate(-90 142 33.8)">GND</text>
<text x="144.5" y="33.3" transform="rotate(-90 144.5 33.3)">U11</text>
<text x="147.1" y="33.3" transform="rotate(-90 147.1 33.3)">U12</text>
<text x="149.6" y="33.3" transform="rotate(-90 149.6 33.3)">U13</text>
<text x="152.1" y="33.3" transform="rotate(-90 152.1 33.3)">U14</text>
<text x="154.7" y="33.8" transform="rotate(-90 154.7 33.8)">GND</text>
<text x="83.8" y="52.1">U1</text>
<text x="107.9" y="52.1">U5</text>
<text x="154.3" y="52.1">DR2</text>
<text x="174" y="52.1">U14</text>
<text x="201.9" y="52.1">5V</text>
<text x="77.5" y="64.8">DT1</text>
<text x="95.2" y="64.8">GND</text>
<text x="101.6" y="64.8">DT5</text>
<text x="118.7" y="64.8">GND</text>
<text x="133.3" y="62.2">U12</text>
<text x="153.7" y="62.2">GND</text>
<text x="189.9" y="63.5">GND</text>
<text x="83.8" y="69.8">U2</text>
<text x="107.9" y="69.8">U6</text>
<text x="154.3" y="69.8">DR1</text>
<text x="236.2" y="71.7">5V</text>
<text x="236.2" y="69.2">GND</text>
<text x="27.4" y="73.7">GND</text>
<text x="54.1" y="73.7">GND</text>
<text x="194.3" y="76.2">5V</text>
<text x="27.4" y="78.7">GND</text>
<text x="53.3" y="83.8">DT1</text>
<text x="53.3" y="78.7">NRST</text>
<text x="77.5" y="82.5">DT2</text>
<text x="95.2" y="82.5">GND</text>
<text x="101.6" y="82.5">DT6</text>
<text x="118.7" y="82.5">GND</text>
<text x="133.3" y="80">U11</text>
<text x="153.7" y="80">GND</text>
<text x="170.2" y="78.7">5V</text>
<text x="236.9" y="79.4">DR1</text>
<text x="236.9" y="81.9">DR2</text>
<text x="53.3" y="86.4">DT2</text>
<text x="53.3" y="88.9">DT3</text>
<text x="83.8" y="87.6">U3</text>
<text x="107.9" y="87.6">U7</text>
<text x="236.9" y="87">DBE</text>
<text x="236.9" y="89.5">DB1</text>
<text x="53.3" y="91.4">DT4</text>
<text x="53.3" y="94">DT5</text>
<text x="195.6" y="90.2">DBL_onoff</text>
<text x="236.9" y="92.1">DE1</text>
<text x="27.9" y="101.6">GND</text>
<text x="27.9" y="99.1">DT8</text>
<text x="53.3" y="96.5">DT6</text>
<text x="53.3" y="99.1">DT7</text>
<text x="53.3" y="101.6">U9</text>
<text x="77.5" y="100.3">DT3</text>
<text x="95.2" y="100.3">GND</text>
<text x="101.6" y="100.3">DT7</text>
<text x="118.7" y="100.3">GND</text>
<text x="135.9" y="99.1">V11</text>
<text x="157.5" y="99.1">5V</text>
<text x="234.3" y="99.7">DBL_pwm</text>
<text x="236.9" y="97.1">DE2</text>
<text x="27.9" y="104.1">DLr7</text>
<text x="27.9" y="106.7">DLr5</text>
<text x="53.3" y="104.1">DLr8</text>
<text x="53.3" y="106.7">DLr6</text>
<text x="83.8" y="105.4">U4</text>
<text x="107.9" y="105.4">U8</text>
<text x="135.9" y="107.9">V10</text>
<text x="135.9" y="102.9">DE1</text>
<text x="234.3" y="102.2">DBL_onoff</text>
<text x="236.9" y="107.3">V7</text>
<text x="236.9" y="104.8">V8</text>
<text x="27.9" y="109.2">DLr3</text>
<text x="27.9" y="111.8">DLr1</text>
<text x="53.3" y="109.2">DLr4</text>
<text x="53.3" y="111.8">DLr2</text>
<text x="135.9" y="111.8">DE2</text>
<text x="171.4" y="110.5">DBL_pwm</text>
<text x="194.3" y="111.8">GND</text>
<text x="209.5" y="110.5">V9</text>
<text x="236.9" y="112.4">V5</text>
<text x="236.9" y="109.8">V6</text>
<text x="27.9" y="114.3">DLg7</text>
<text x="27.9" y="116.8">DLg5</text>
<text x="27.9" y="119.4">DLg3</text>
<text x="53.3" y="114.3">DLg8</text>
<text x="53.3" y="116.8">DLg6</text>
<text x="53.3" y="119.4">DLg4</text>
<text x="77.5" y="118.1">DT4</text>
<text x="95.2" y="118.1">GND</text>
<text x="101.6" y="118.1">DT8</text>
<text x="118.7" y="118.1">GND</text>
<text x="236.9" y="117.5">V3</text>
<text x="236.9" y="114.9">V4</text>
<text x="27.9" y="121.9">DLg1</text>
<text x="53.3" y="121.9">DLg2</text>
<text x="205.7" y="137.2">DBE</text>
<text x="224.8" y="137.2">GND</text>
<text x="77.5" y="139.7">DLg1</text>
<text x="96.5" y="139.7">V29</text>
<text x="105.4" y="139.7">DLg5</text>
<text x="124.5" y="139.7">V25</text>
<text x="142.2" y="139.7">DLr1</text>
<text x="161.3" y="139.7">V21</text>
<text x="170.2" y="139.7">DLr5</text>
<text x="189.2" y="139.7">V17</text>
<text x="205.7" y="141">V13</text>
<text x="77.5" y="146">DLg2</text>
<text x="96.5" y="146">V28</text>
<text x="105.4" y="146">DLg6</text>
<text x="124.5" y="146">V24</text>
<text x="142.2" y="146">DLr2</text>
<text x="161.3" y="146">V20</text>
<text x="170.2" y="146">DLr6</text>
<text x="189.2" y="146">V16</text>
<text x="205.7" y="146">DB1</text>
<text x="205.7" y="149.9">V12</text>
<text x="224.8" y="146">GND</text>
<text x="77.5" y="152.4">DLg3</text>
<text x="96.5" y="152.4">V27</text>
<text x="105.4" y="152.4">DLg7</text>
<text x="124.5" y="152.4">V23</text>
<text x="142.2" y="152.4">DLr3</text>
<text x="161.3" y="152.4">V19</text>
<text x="170.2" y="152.4">DLr7</text>
<text x="189.2" y="152.4">V15</text>
<text x="205.7" y="154.9">V30</text>
<text x="224.8" y="154.9">GND</text>
<text x="77.5" y="158.7">DLg4</text>
<text x="96.5" y="158.7">V26</text>
<text x="105.4" y="158.7">DLg8</text>
<text x="124.5" y="158.7">V22</text>
<text x="142.2" y="158.7">DLr4</text>
<text x="161.3" y="158.7">V18</text>
<text x="170.2" y="158.7">DLr8</text>
<text x="189.2" y="158.7">V14</text>
<text x="205.7" y="160">NRST</text>
<text x="153.7" y="171.4">GND</text>
<text x="153.7" y="174">5V</text>
<text x="79.8" y="179.3" transform="rotate(-90 79.8 179.3)">V30</text>
<text x="82.3" y="179.3" transform="rotate(-90 82.3 179.3)">V29</text>
<text x="84.8" y="179.3" transform="rotate(-90 84.8 179.3)">V28</text>
<text x="87.4" y="179.3" transform="rotate(-90 87.4 179.3)">V27</text>
<text x="89.9" y="179.3" transform="rotate(-90 89.9 179.3)">V26</text>
<text x="92.5" y="179.3" transform="rotate(-90 92.5 179.3)">V25</text>
<text x="95" y="179.3" transform="rotate(-90 95 179.3)">V24</text>
<text x="97.5" y="179.3" transform="rotate(-90 97.5 179.3)">V23</text>
<text x="100.1" y="179.3" transform="rotate(-90 100.1 179.3)">V22</text>
<text x="102.6" y="179.3" transform="rotate(-90 102.6 179.3)">V21</text>
<text x="105.2" y="179.3" transform="rotate(-90 105.2 179.3)">V20</text>
<text x="107.7" y="179.3" transform="rotate(-90 107.7 179.3)">V19</text>
<text x="110.2" y="179.3" transform="rotate(-90 110.2 179.3)">V18</text>
<text x="112.8" y="179.3" transform="rotate(-90 112.8 179.3)">V17</text>
<text x="115.3" y="179.3" transform="rotate(-90 115.3 179.3)">V16</text>
<text x="117.9" y="179.3" transform="rotate(-90 117.9 179.3)">V15</text>
<text x="120.4" y="179.3" transform="rotate(-90 120.4 179.3)">V14</text>
<text x="122.9" y="179.3" transform="rotate(-90 122.9 179.3)">V13</text>
<text x="125.5" y="179.3" transform="rotate(-90 125.5 179.3)">V12</text>
<text x="128" y="179.3" transform="rotate(-90 128 179.3)">V11</text>
<text x="130.6" y="179.3" transform="rotate(-90 130.6 179.3)">V10</text>
<text x="133.1" y="179.3" transform="rotate(-90 133.1 179.3)">V9</text>
<text x="135.6" y="179.3" transform="rotate(-90 135.6 179.3)">V8</text>
<text x="138.2" y="179.3" transform="rotate(-90 138.2 179.3)">V7</text>
<text x="140.7" y="179.3" transform="rotate(-90 140.7 179.3)">V6</text>
<text x="143.3" y="179.3" transform="rotate(-90 143.3 179.3)">V5</text>
<text x="145.8" y="179.3" transform="rotate(-90 145.8 179.3)">V4</text>
<text x="148.3" y="179.3" transform="rotate(-90 148.3 179.3)">V3</text>
<text x="150.9" y="179.3" transform="rotate(-90 150.9 179.3)">V2</text>
<text x="153.4" y="179.3" transform="rotate(-90 153.4 179.3)">V1</text>
</g>
<g font-size="1.4" fill="#00a0a0">
<text x="183.6" y="52.8">VI</text>
<text x="190.2" y="52.8">VO</text>
<text x="81.9" y="59.4" transform="rotate(-90 81.9 59.4)">5k</text>
<text x="106" y="59.4" transform="rotate(-90 106 59.4)">5k</text>
<text x="140.5" y="59.7">D</text>
<text x="144.5" y="54.8" transform="rotate(-90 144.5 54.8)">G</text>
<text x="148.1" y="59.7">S</text>
<text x="176.6" y="56.6">C_pow1</text>
<text x="188.5" y="56.6" transform="rotate(-90 188.5 56.6)">GND</text>
<text x="198.9" y="56.6">C_pow2</text>
<text x="201.9" y="56.5">U13</text>
<text x="83.7" y="61.2" transform="rotate(-90 83.7 61.2)">R_T1a1</text>
<text x="85.1" y="63.6">R_T1b1</text>
<text x="86.4" y="65.4">10k</text>
<text x="107.9" y="61.2" transform="rotate(-90 107.9 61.2)">R_T5a1</text>
<text x="109.2" y="63.6">R_T5b1</text>
<text x="110.6" y="65.4">10k</text>
<text x="142.1" y="62.4">D_REL2</text>
<text x="177" y="61.3">0.33uF</text>
<text x="199.1" y="61.3">0.1uF</text>
<text x="81.9" y="77.2" transform="rotate(-90 81.9 77.2)">5k</text>
<text x="106" y="77.2" transform="rotate(-90 106 77.2)">5k</text>
<text x="140.5" y="77.5">D</text>
<text x="144.5" y="72.5" transform="rotate(-90 144.5 72.5)">G</text>
<text x="148.1" y="77.5">S</text>
<text x="83.7" y="79" transform="rotate(-90 83.7 79)">R_T2a1</text>
<text x="85.1" y="81.4">R_T2b1</text>
<text x="86.4" y="83.2">10k</text>
<text x="107.9" y="79" transform="rotate(-90 107.9 79)">R_T6a1</text>
<text x="109.2" y="81.4">R_T6b1</text>
<text x="110.6" y="83.2">10k</text>
<text x="142.1" y="80.8">D_REL1</text>
<text x="173.7" y="83.3" transform="rotate(-90 173.7 83.3)">S</text>
<text x="192.4" y="83.9" transform="rotate(-90 192.4 83.9)">10k</text>
<text x="179.2" y="86.4">G</text>
<text x="194.2" y="86.4" transform="rotate(-90 194.2 86.4)">R_LCDpu1</text>
<text x="81.9" y="95" transform="rotate(-90 81.9 95)">5k</text>
<text x="106" y="95" transform="rotate(-90 106 95)">5k</text>
<text x="173.7" y="90.9" transform="rotate(-90 173.7 90.9)">D</text>
<text x="175.9" y="94.7">D_LCD_1</text>
<text x="188.6" y="94.7">D_LCD_2</text>
<text x="83.7" y="96.7" transform="rotate(-90 83.7 96.7)">R_T3a1</text>
<text x="85.1" y="99.1">R_T3b1</text>
<text x="86.4" y="101">10k</text>
<text x="107.9" y="96.7" transform="rotate(-90 107.9 96.7)">R_T7a1</text>
<text x="109.2" y="99.1">R_T7b1</text>
<text x="110.6" y="101">10k</text>
<text x="145.6" y="97.9">R_E1</text>
<text x="146.1" y="99.7">10k</text>
<text x="145.6" y="106.8">R_E2</text>
<text x="185.4" y="103.6">C_LCD_1</text>
<text x="198.1" y="103.6">C_LCD_2</text>
<text x="207.6" y="105.5" transform="rotate(-90 207.6 105.5)">180</text>
<text x="209.5" y="107.1" transform="rotate(-90 209.5 107.1)">R_LCD1</text>
<text x="81.9" y="112.8" transform="rotate(-90 81.9 112.8)">5k</text>
<text x="106" y="112.8" transform="rotate(-90 106 112.8)">5k</text>
<text x="146.1" y="108.6">10k</text>
<text x="185.7" y="108.2">1uF</text>
<text x="198.4" y="108.2">1uF</text>
<text x="83.7" y="114.5" transform="rotate(-90 83.7 114.5)">R_T4a1</text>
<text x="85.1" y="116.9">R_T4b1</text>
<text x="86.4" y="118.8">10k</text>
<text x="107.9" y="114.5" transform="rotate(-90 107.9 114.5)">R_T8a1</text>
<text x="109.2" y="116.9">R_T8b1</text>
<text x="110.6" y="118.8">10k</text>
<text x="214.9" y="136">R_BE1</text>
<text x="216" y="137.8">10k</text>
<text x="83.8" y="138.5">R_GREEN1</text>
<text x="86.4" y="140.4">180</text>
<text x="111.8" y="138.5">R_GREEN5</text>
<text x="114.4" y="140.4">180</text>
<text x="149.6" y="138.5">R_RED1</text>
<text x="151.2" y="140.4">180</text>
<text x="177.5" y="138.5">R_RED5</text>
<text x="179.1" y="140.4">180</text>
<text x="83.8" y="144.9">R_GREEN2</text>
<text x="86.4" y="146.7">180</text>
<text x="111.8" y="144.9">R_GREEN6</text>
<text x="114.4" y="146.7">180</text>
<text x="149.6" y="144.9">R_RED2</text>
<text x="151.2" y="146.7">180</text>
<text x="177.5" y="144.9">R_RED6</text>
<text x="179.1" y="146.7">180</text>
<text x="215.4" y="144.9">R_B1</text>
<text x="216" y="146.7">10k</text>
<text x="83.8" y="151.2">R_GREEN3</text>
<text x="86.4" y="153.1">180</text>
<text x="111.8" y="151.2">R_GREEN7</text>
<text x="114.4" y="153.1">180</text>
<text x="149.6" y="151.2">R_RED3</text>
<text x="151.2" y="153.1">180</text>
<text x="177.5" y="151.2">R_RED7</text>
<text x="179.1" y="153.1">180</text>
<text x="215.4" y="153.7">R_B2</text>
<text x="216" y="155.6">10k</text>
<text x="83.8" y="157.6">R_GREEN4</text>
<text x="86.4" y="159.4">180</text>
<text x="111.8" y="157.6">R_GREEN8</text>
<text x="114.4" y="159.4">180</text>
<text x="149.6" y="157.6">R_RED4</text>
<text x="151.2" y="159.4">180</text>
<text x="177.5" y="157.6">R_RED8</text>
<text x="179.1" y="159.4">180</text>
</g>
<g font-size="1" fill="#00f">
<text x="248" y="108.7" transform="rotate(-90 248 108.7)">A14 C10 C12 D01 D03 D05 D07 B04 B06 BOT B08 E00 E02 E04 E06 C14 H00 3V 5V GND</text>
<text x="40.4" y="122.9" transform="rotate(-90 40.4 122.9)">B15 B13 B11 E15 E13 E11 E09 E07 GND B01 C05 A07 A05 A03 A01 C03 C01 GND VDD GND</text>
<text x="44.2" y="122.9" transform="rotate(-90 44.2 122.9)">D08 B14 B12 B10 E14 E12 E10 E08 B02 B00 C04 A06 A04 A02 A00 C02 C00 RST VDD GND</text>
</g>
</svg>
